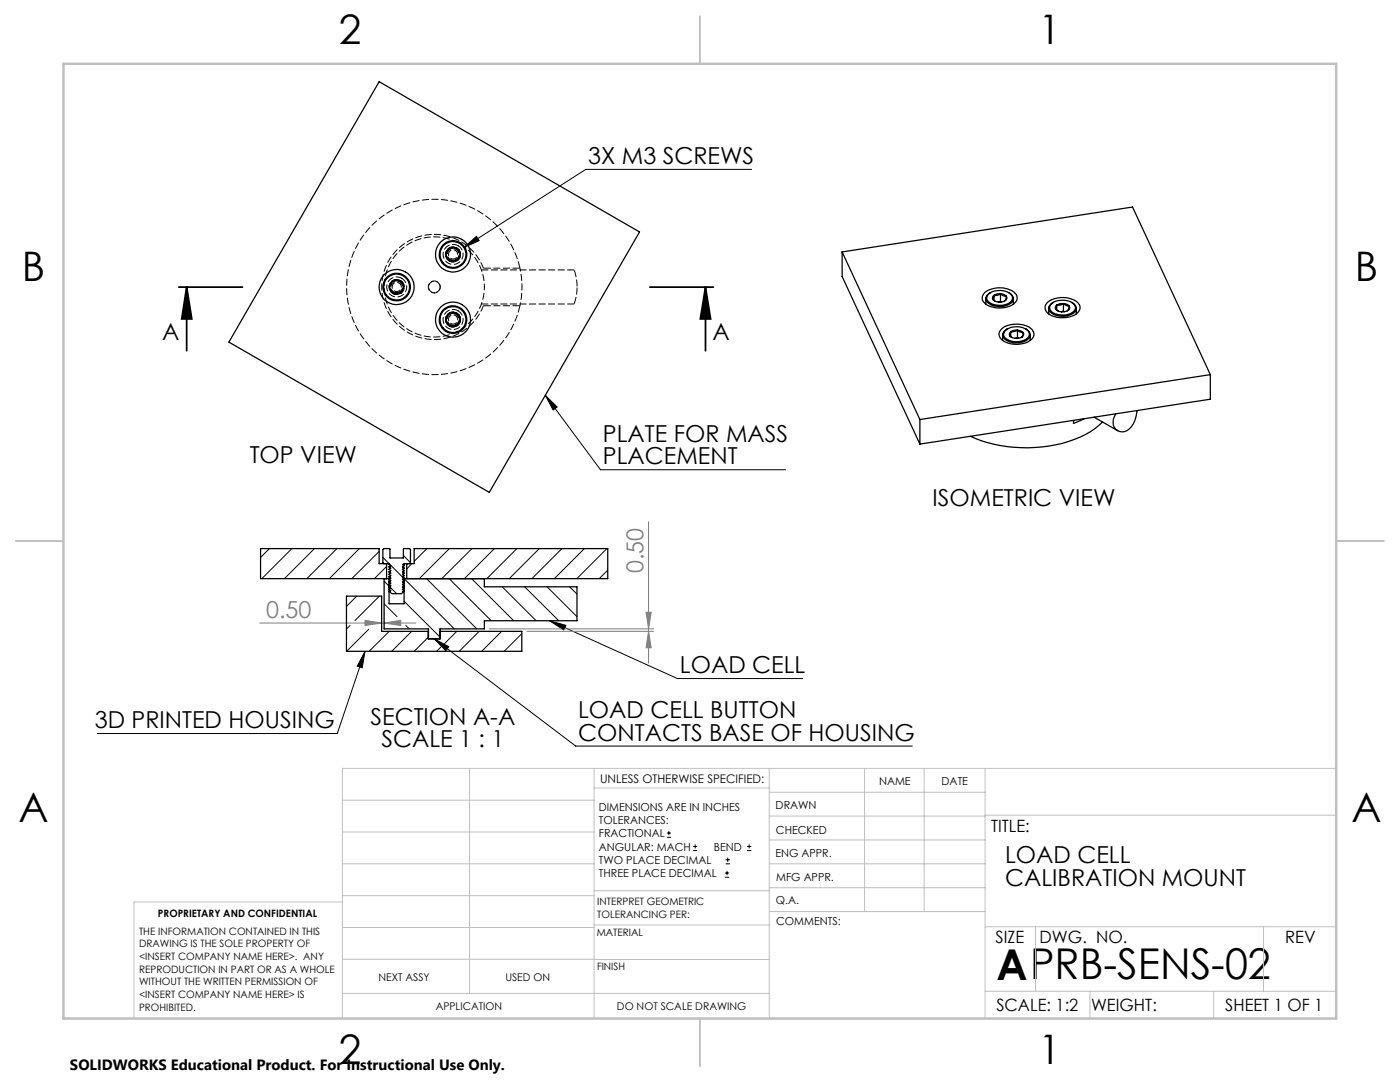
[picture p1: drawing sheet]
<svg xmlns="http://www.w3.org/2000/svg" width="279mm" height="216mm" viewBox="0 0 279 216" stroke-linecap="round" stroke-linejoin="round" font-family="sans-serif">
<g fill="none" stroke="#000" stroke-width=".2">
<path d="M150 33.8h-33.1l-24.3 15.6M92.6 49.4l2.5-2.2 .5 .8zM108.8 78.9l2.4 2.3-.8 .6zM108.8 78.9l11 14.8h37M72.8 130l-.5 3.2-1-.3zM72.8 130l-5.5 16.4h-47.9M86.6 127.5l3 1.5-.6 .9zM86.6 127.5l28.3 21.4h67.2M109.7 123.9l3.2 .9-.4 .9zM109.7 123.9l25.5 11.5h25M133.1 167.1h.8M133.1 166.2h.8"/>
<path d="M133.5 165.8v.9M138.3 169.7h.8M138.3 168.9h.8M138.7 168.5v.8M144.7 175h.8M144.7 174.2h.8M144.8 172.4h.9M144.8 171.6h.9M145.1 173.8v.8M145.2 171.1v.9M149.1 169.7h.8M149.1 168.9h.8"/>
<path d="M149.5 168.5v.8"/>
</g>
<path d="M35.7 57.3h12.7M37.3 57.3l1 6.3h-2zM37.3 57.3v12.7M129.7 57.3h12.7M140.8 57.3l1 6.3h-2zM140.8 57.3v12.7" fill="none" stroke="#000" stroke-width=".35"/>
<path d="M129.4 104.1v28.2M51.8 124.3h31.2M72.8 123.8l3.4 .5-3.4 .5zM76.7 124.3l3.3-.5v1zM97.6 125.5h32.9M105.2 126h25.3M128.9 122.2h1.1l-.6 3.3zM129.4 126l.6 3.3h-1.1z" fill="none" stroke="#808080" stroke-width=".2"/>
<g fill="none" stroke="#c0c0c0" stroke-width=".2">
<path d="M68.3 159.7h50.3M93.7 153.3v44.9M118.6 153.3v49.9M118.6 157.2h34.9M153.5 153.3v49.9M153.5 158.1h43.1M172.5 153.3v28.6M184.4 153.3v28.6M196.6 153.3v49.9M266.7 153.3h-198.4v49.9M68.3 178.7h50.3M68.3 172.4h50.3"/>
<path d="M68.3 166h50.3M68.3 180h-41.6v23.2M118.6 177.7h35M153.5 167.6h43.1M153.5 162.8h43.1M153.5 172.4h43.1M153.5 177.1h43.1M196.6 162.7h70.1M68.3 198.2h85.2M68.3 191.4l85.2 .1M68.3 185.1h50.3M118.6 184.6h35"/>
<path d="M153.6 181.9h43M196.6 197.8h70.1M196.6 184.9h70.1M206.7 184.9v12.9M217.5 197.8v5.4M242.2 197.8v5.4M252.2 184.9v12.9"/>
</g>
<path d="M139.7 3.2v9.5M3.1 107.9h9.6M266.7 107.9h9.5M139.7 203.2v9.6" fill="none" stroke="#c0c0c0" stroke-width=".25"/>
<path d="M12.7 12.7h254v190.5h-254z" fill="none" stroke="#c0c0c0" stroke-width=".5"/>
<g fill="#000">
<path d="M92.6 49.4l2.5-2.2 .5 .8zM108.8 78.9l2.4 2.3-.8 .6zM109.7 123.9l3.2 .9-.4 .9zM72.8 130l-.5 3.2-1-.3zM86.6 127.5l3 1.5-.6 .9z"/>
<path d="M140.8 57.3l1 6.3h-2zM37.3 57.3l1 6.3h-2z"/>
</g>
<g fill="#808080">
<path d="M76.7 124.3l3.3-.5v1zM72.8 123.8l3.4 .5-3.4 .5z"/>
<path d="M129.4 126l.6 3.3h-1.1zM128.9 122.2h1.1l-.6 3.3z"/>
</g>
<g fill="none" stroke="#000" stroke-width=".25">
<path d="M75.7 16.3l51.9 30-30 51.9-51.9-29.9zM77.7 57.5a1.32 1.32 0 0 0 .9 1.1M77.7 57.5l.9 1.1M78.3 56.1a1.49 1.49 0 0 0-.6 1.4M78.3 56.1l-.6 1.4M79.7 56l-1.4 .1M79.7 56a1.38 1.38 0 0 0-1.4 .1M79.7 56l.9 1.1M79.7 56a1.32 1.32 0 0 1 .9 1.1M80 58.4a1.46 1.46 0 0 1-1.4 .2M80 58.4l-1.4 .2M80.6 57.1l-.6 1.3"/>
<path d="M80.6 57.1a1.36 1.36 0 0 1-.6 1.3M89 51l.9 1.1M89 51a1.32 1.32 0 0 0 .9 1.1M89.5 49.6l-.5 1.4M89.5 49.6a1.49 1.49 0 0 0-.5 1.4M90.9 49.5l-1.4 .1M90.9 49.5a1.38 1.38 0 0 0-1.4 .1M90.9 49.5a1.32 1.32 0 0 1 .9 1.1M90.9 49.5l.9 1.1M91.3 51.9l-1.4 .2M91.3 51.9a1.46 1.46 0 0 1-1.4 .2M91.8 50.6a1.36 1.36 0 0 1-.5 1.3"/>
<path d="M91.8 50.6l-.5 1.3M168.1 50.3l57.9-9 15.5 33.5M168.1 50.3l15.5 33.4M168.1 50.3v4.9l15.5 33.4M196.5 58.4a5 5 0 0 1 6.2 .2 1.46 1.46 0 0 1-.8 2.3 5.1 5.1 0 0 1-5.4-.4 1.34 1.34 0 0 1 0-2.1zM196.7 59.6v1.1M197.3 58.7a3.6 3.6 0 0 1 4.7 .3 1.26 1.26 0 0 1-1 1.7 3.6 3.6 0 0 1-4-.8 .94 .94 0 0 1 .3-1.2zM197.7 58.4a1.26 1.26 0 0 0-.9 1.2 1.26 1.26 0 0 0 1 1.2 4 4 0 0 0 4.2-.5 1.19 1.19 0 0 0-.7-1.9M198.2 59.8a1.99 1.99 0 0 0 2.5 .1M198.2 59.8l.4 .3M198.4 58.9a.59 .59 0 0 0-.2 .9M198.4 58.9l-.2 .9"/>
<path d="M198.4 58.9v1M199.7 58.6l.7 .2 .4 .3M199.7 58.6l-.8 .1-.5 .2M199.7 58.6l.4 .4 .7 .1M199.7 58.6l-.6 .3h-.7M199.7 58.6v1.5M200.7 59.9l-.3 .2M200.8 59.1a.54 .54 0 0 1-.1 .8M200.8 59.1l-.1 .8M202.2 59.6v1.1M89 64a1.43 1.43 0 0 0 .9 1.1M89 64l.9 1.1"/>
<path d="M89.5 62.6a1.49 1.49 0 0 0-.5 1.4M89.5 62.6l-.5 1.4M90.9 62.4l-1.4 .2M90.9 62.4a1.38 1.38 0 0 0-1.4 .2M90.9 62.4l.9 1.2M90.9 62.4a1.44 1.44 0 0 1 .9 1.2M91.3 64.9l-1.4 .2M91.3 64.9a1.6 1.6 0 0 1-1.4 .2M91.8 63.6a1.36 1.36 0 0 1-.5 1.3M91.8 63.6l-.5 1.3M199.7 60.1l-.5 .2M199.7 60.1l.2 .2"/>
<path d="M199.9 65.7a4.9 4.9 0 0 1 6.1 .1 1.46 1.46 0 0 1-.8 2.4 5.1 5.1 0 0 1-5.4-.5 1.28 1.28 0 0 1 .1-2zM200.1 66.8v1.1M200.7 65.9a3.5 3.5 0 0 1 4.7 .4 1.25 1.25 0 0 1-1.1 1.6 3.5 3.5 0 0 1-3.9-.8 .99 .99 0 0 1 .3-1.2zM201 65.7a1.23 1.23 0 0 0-.9 1.2 1.23 1.23 0 0 0 1 1.2 4 4 0 0 0 4.3-.6 1.16 1.16 0 0 0-.7-1.8M201.5 67a2.06 2.06 0 0 0 2.5 .2M201.5 67l.5 .3M201.7 66.2a.58 .58 0 0 0-.2 .8M201.7 66.2l-.2 .8M201.7 66.2v1M203.1 65.9l.5 .1 .6 .4M203.1 65.9l-1 .1-.4 .2M203.1 65.9l.4 .3 .7 .2"/>
<path d="M203.1 65.9l-.6 .2-.8 .1M203.1 67.4l-.5 .1M203.1 67.4l.2 .1M203.1 65.9v1.5M204 67.2l-.2 .1M204.2 66.4a.58 .58 0 0 1-.2 .8M204.2 66.4l-.2 .8M205.6 66.8v1.1M209.1 60.3a5 5 0 0 1 6.1 .2 1.65 1.65 0 0 1-1.2 2.6 4.7 4.7 0 0 1-5.2-1 1.34 1.34 0 0 1 .3-1.8zM209.3 61.5v1.2M209.8 60.6a3.6 3.6 0 0 1 4.7 .4 1.26 1.26 0 0 1-1 1.6 3.9 3.9 0 0 1-3.7-.5 1.01 1.01 0 0 1 0-1.5zM210.2 60.3a1.24 1.24 0 0 0-.9 1.3 1.24 1.24 0 0 0 1 1.2 4 4 0 0 0 4.3-.6 1.19 1.19 0 0 0-.7-1.9"/>
<path d="M210.7 61.7a1.94 1.94 0 0 0 2.5 .2M210.7 61.7l.5 .4M210.9 60.9a.54 .54 0 0 0-.2 .8M210.9 60.9l-.2 .8M210.9 60.9v1M212.2 60.6l.7 .1 .5 .4M212.2 60.6h-.7l-.6 .3M212.2 60.6l.5 .3 .7 .2M212.2 60.6l-.6 .3h-.7M212.2 62.1l-.4 .1M212.2 62.1l.2 .1M212.2 60.6v1.5"/>
<path d="M213.2 61.9l-.2 .1M213.4 61.1a.59 .59 0 0 1-.2 .8M213.4 61.1l-.2 .8M214.8 61.5v1.2M241.5 74.8l-57.9 8.9M241.5 74.8v4.9l-57.9 8.9M183.6 83.7v4.9M216.4 83.5l-2.2 1v-.6M218.4 83.3l4.7 2.6M220 84.2a19.6 19.6 0 0 1-12 5 27.4 27.4 0 0 1-14.3-2.1M226.9 81.9a5.2 5.2 0 0 1-1.9 4 1.93 1.93 0 0 1-2.4-.3 1.93 1.93 0 0 1-.2-2.5l.3-.5M69.1 119h7.1v7h9.2v1.5h2.4v-1.5h16.3v4h-35z"/>
<path d="M76.6 112.5l-.2-.2v-2.7l.2-.1 1.2 .1v1.7h2.7v-1.7l1.2-.1 .2 .1v2.7l-.2 .2M76.7 115.5v10h8.8v2M77.2 112.5v3M77.6 117.2l.4 .1-.4 .3M77.6 117.7l.4 .1-.3 .3 .5 .4h1.9l.5-.6M77.6 113.6l.4-.2-.4-.3 .4-.2-.4-.3v-.1h-1.9v-3h-23.7v6h25.6v5h3v-5h40.7v-6h-38.6v3h-2.1v.1l-.2 .1 .2 .2-.3 .2 .3 .3-.3 .2M77.6 113.6l.4 .2-.4 .3 .4 .2-.4 .3 .4 .3-.4 .2 .4 .3-.4 .2M77.6 115.6l.4 .2-.4 .3M77.6 116.1l.4 .2-.4 .3M77.6 116.7l.4 .1-.4 .3M77.6 113.6h.1M80.3 113.6l.3 .2-.3 .3 .3 .2-.3 .3 .3 .2-.3 .3 .3 .2-.3 .3 .3 .2"/>
<path d="M80.3 113.6h.1M80.6 117.4l-.3 .2 .3 .2M80.6 116.9l-.3 .2 .3 .2M80.6 116.4l-.3 .2 .3 .2M80.6 115.9l-.3 .2 .3 .2M81.2 112.5v3M96.7 115.5v1.6h18.4v6.8h-18.4v1.6h-8.9v2"/>
<circle cx="79.2" cy="57.3" r="3.5"/>
<circle cx="79.2" cy="57.3" r="2.75"/>
<circle cx="79.2" cy="57.3" r="2.59"/>
<circle cx="90.4" cy="50.8" r="3.5"/>
<circle cx="90.4" cy="50.8" r="2.75"/>
<circle cx="90.4" cy="50.8" r="2.59"/>
<circle cx="90.4" cy="63.8" r="3.5"/>
<circle cx="90.4" cy="63.8" r="2.58"/>
<circle cx="90.4" cy="63.8" r="2.75"/>
</g>
<path d="M80.2 55.5a2 2 0 0 1 .1 3.4 2 2 0 0 1-3.1-1.4 2 2 0 0 1 2.6-2.1l.4 .1M91.4 49a2 2 0 0 1 .1 3.4 2 2 0 0 1-3.1-1.4 2 2 0 0 1 2.6-2.1l.4 .1M96.5 53.5a10.5 10.5 0 0 0-16.1-4.6 10.5 10.5 0 0 0 0 16.7 10.5 10.5 0 0 0 16.1-4.6M91.4 62a2 2 0 0 1 .1 3.4 2 2 0 0 1-3.1-1.4 2 2 0 0 1 2.6-2.1l.4 .1" fill="none" stroke="#000" stroke-width=".2" stroke-dasharray="1.3 .6" stroke-dashoffset=".1"/>
<path d="M96.5 53.5h7.3M96.5 61h7.3M114.6 60.6v.1a10 10 0 0 0 .6-3.4" fill="none" stroke="#000" stroke-width=".2" stroke-dasharray="1.3 .6" stroke-dashoffset="-.2"/>
<path d="M87.8 57.3a1.15 1.15 0 0 1-1.6 1 1.15 1.15 0 0 1-.3-1.9 1.15 1.15 0 0 1 1.9 .5v.4M103.8 53.5a17.5 17.5 0 0 0-26.9-10.7 17.5 17.5 0 0 0 0 28.9 17.5 17.5 0 0 0 26.9-10.7M115.2 57.3a10 10 0 0 0-.6-3.4" fill="none" stroke="#000" stroke-width=".2" stroke-dasharray="1.3 .6" stroke-dashoffset="-.1"/>
<path d="M80.4 56.3a1.5 1.5 0 0 1-.9 2.4 1.5 1.5 0 0 1-1.8-1.8 1.5 1.5 0 0 1 2.4-.8l.3 .2M86.7 58.5a1.2 1.2 0 0 0 1.1-1.7 1.2 1.2 0 0 0-2-.3 1.2 1.2 0 0 0 .6 1.9l.3 .1M91.6 49.8a1.5 1.5 0 0 1-.9 2.4 1.5 1.5 0 0 1-1.7-1.8 1.5 1.5 0 0 1 2.4-.8l.2 .2M96.7 57.3a10 10 0 0 1-14.8 8.8 10 10 0 0 1-.7-17.2 10 10 0 0 1 15.4 7.4l.1 1M91.6 62.8a1.5 1.5 0 0 1-.9 2.4 1.5 1.5 0 0 1-1.7-1.8 1.5 1.5 0 0 1 2.4-.8l.2 .2M103.8 61a17.5 17.5 0 0 0 0-7.5" fill="none" stroke="#000" stroke-width=".2" stroke-dasharray="1.3 .6" stroke-dashoffset=".7"/>
<path d="M77.7 57.1l.4-.8 .6-.4M80.3 57.8a1.21 1.21 0 0 1-1.4 .6M89 50.6l.3-.8 .6-.4M91.5 51.4a1.21 1.21 0 0 1-1.4 .5M89 63.6l.3-.8 .6-.4M91.5 64.3a1.21 1.21 0 0 1-1.4 .6" fill="none" stroke="#000" stroke-width=".2" stroke-dasharray="1.3 .6" stroke-dashoffset=".8"/>
<g fill="none" stroke="#000" stroke-width=".2" stroke-dasharray="1.3 .6">
<path d="M77.7 57.1v-.1M77.8 56.8l-.1 .3M78 58.1v.1M78 58.2l.2 .2M78.9 58.4h.1M79.3 55.9l.5 .2M88.9 50.6l.1-.1M89 50.3l-.1 .3M89.2 51.6v.1M89.2 51.7l.3 .2M90.2 51.9h.1M90.5 49.4l.6 .2"/>
<path d="M114.6 53.9h-18.5M88.9 63.6l.1-.1M89 63.3l-.1 .3M89.2 64.6v.1M89.2 64.7l.3 .2M90.2 64.9h.1M90.5 62.4l.6 .2M96.1 60.7h18.5"/>
</g>
<path d="M77.8 56.6a1.4 1.4 0 0 1 2.1-.5M78.2 57.9l.2 .6M80.4 56.8v.7M89.1 50.1a1.4 1.4 0 0 1 2-.5M89.4 51.4l.3 .6M91.6 50.3l.1 .7M89.1 63.1a1.4 1.4 0 0 1 2-.5M89.4 64.4l.3 .6M91.6 63.3l.1 .7" fill="none" stroke="#000" stroke-width=".2" stroke-dasharray="1.3 .6" stroke-dashoffset=".4"/>
<path d="M80.3 56.7a1.22 1.22 0 0 1-.5 1.6M91.6 50.2a1.22 1.22 0 0 1-.6 1.6M91.6 63.2a1.22 1.22 0 0 1-.6 1.6" fill="none" stroke="#000" stroke-width=".2" stroke-dasharray="1.3 .6" stroke-dashoffset=".9"/>
<path d="M77.7 57.1a1.5 1.5 0 0 0 1.9 1.6 1.5 1.5 0 0 0 .8-2.4 1.5 1.5 0 0 0-2.5 .2l-.2 .8M79.9 56.7a.92 .92 0 0 1-.5 1.5 .92 .92 0 0 1-1.1-1.1 .92 .92 0 0 1 1.4-.6l.2 .2M88.9 50.6a1.5 1.5 0 0 0 1.9 1.6 1.5 1.5 0 0 0 .8-2.4 1.5 1.5 0 0 0-2.5 .2l-.1 .8M91.2 50.2a.92 .92 0 0 1-.6 1.5 .92 .92 0 0 1-1.1-1.1 .92 .92 0 0 1 1.4-.6l.3 .2M88.9 63.6a1.5 1.5 0 0 0 1.9 1.6 1.5 1.5 0 0 0 .8-2.4 1.5 1.5 0 0 0-2.5 .2l-.1 .8M91.2 63.2a.92 .92 0 0 1-.6 1.4 .92 .92 0 0 1-1.1-1 .92 .92 0 0 1 1.4-.6l.3 .2" fill="none" stroke="#000" stroke-width=".2" stroke-dasharray="1.3 .6" stroke-dashoffset=".6"/>
<path d="M78.9 58.4l-.9-.2M79.8 58.3l-.9 .1M90.1 51.9l-.9-.2M91 51.8l-.9 .1M90.1 64.9l-.9-.2M91 64.8l-.9 .1" fill="none" stroke="#000" stroke-width=".2" stroke-dasharray="1.3 .6" stroke-dashoffset=".5"/>
<path d="M79.6 58.3a1.17 1.17 0 0 0 .4-1.8 1.17 1.17 0 0 0-1.9 .2 1.17 1.17 0 0 0 .8 1.7M90.9 51.8a1.17 1.17 0 0 0 .4-1.8 1.17 1.17 0 0 0-1.9 .2 1.17 1.17 0 0 0 .7 1.7M90.9 64.8a1.17 1.17 0 0 0 .4-1.8 1.17 1.17 0 0 0-1.9 .2 1.17 1.17 0 0 0 .7 1.7" fill="none" stroke="#000" stroke-width=".2" stroke-dasharray="1.3 .6" stroke-dashoffset=".2"/>
<g fill="none" stroke="#000" stroke-width=".2">
<path d="M53.8 109.5l-1.8 1.7M58.2 109.5l-6 6M62.8 109.5l-6 6M67.2 109.5l-6 6M71.2 119l-2.1 2M71.7 109.5l-6 6M75.7 110l-5.5 5.5M75.7 119l-4.9 4.8M76.4 111.2l14.3 14.3M76.7 116l.9 1M77.2 113l-2.5 2.5M77.7 117.1l1.5 1.4"/>
<path d="M80.5 110.8l1.4 1.5M80.6 120l7.2 7.1M82.2 112.5l-1 1M85.1 115.5l10 10M85.2 109.5l-2.5 2.5M89.6 115.5l8.4 8.4M89.7 109.5l-6 6M94.1 115.5l8.4 8.4M94.2 109.5l-6 6M98.7 109.5l-6 6M100.2 117.1l6.8 6.8M103.2 109.5l-6 6"/>
<path d="M104.7 117.1l6.8 6.8M107.6 109.5l-6 6M109.2 117.1l5.9 5.9M112.1 109.5l-5.9 6M113.7 117.1l1.4 1.4M116.6 109.5l-6 6M121.1 109.5l-6 6M121.3 113.8l-1.7 1.7M69.9 124.8l-.8 .7M73.6 125.6l-4.4 4.4M76.2 123h-.1M76.7 120.5l2.5 2.5"/>
<path d="M77.7 126l-4 4M81 124.8l.7 .7M82.2 126l-4 4M85.4 127.2l-2.7 2.8M88 129.1l-.9 .9M91.2 126l-2.5 2.4M95.6 126l-3.9 4M100.1 126l-4 4M104.1 126.4l-3.5 3.6"/>
</g>
<text font-size="8.5" x="198.9" y="195.5">APRB-SENS-02</text>
<g font-size="8.1">
<text x="67.6" y="8.9">2</text>
<text x="207.3" y="8.9">1</text>
<text x="4.4" y="56.2">B</text>
<text x="270.4" y="56.2">B</text>
<text x="3.7" y="164.1">A</text>
<text x="269.7" y="164.1">A</text>
<text x="67.6" y="212.4">2</text>
<text x="207.3" y="212.4">1</text>
</g>
<g font-size="4.7">
<text x="117.4" y="32.8">3X M3 SCREWS</text>
<text x="32.4" y="67.9">A</text>
<text x="142.2" y="67.9">A</text>
<text x="120.3" y="88.2">PLATE FOR MASS</text>
<text x="49.8" y="92.4">TOP VIEW</text>
<text x="120.3" y="92.7">PLACEMENT</text>
<text x="186.1" y="101.1">ISOMETRIC VIEW</text>
<text x="135.7" y="134.4">LOAD CELL</text>
<text x="115.4" y="143.3">LOAD CELL BUTTON</text>
<text x="18.9" y="145.3">3D PRINTED HOUSING</text>
<text x="73.9" y="144.6">SECTION A-A</text>
<text x="76.1" y="149.1">SCALE 1 : 1</text>
<text x="115.4" y="147.8">CONTACTS BASE OF HOUSING</text>
<text x="200.6" y="172.2">LOAD CELL</text>
<text x="200.6" y="176.8">CALIBRATION MOUNT</text>
</g>
<g font-size="4.7" fill="#808080">
<text x="128.5" y="114.4" transform="rotate(-90 128.5 114.4)">0.50</text>
<text x="53.1" y="123.3">0.50</text>
</g>
<g font-size="3.4">
<text x="197.8" y="166">TITLE:</text>
<text x="198.7" y="188.1">SIZE</text>
<text x="207.5" y="188.1">DWG. NO.</text>
<text x="256.5" y="188.2">REV</text>
<text x="198.8" y="201.7">SCALE: 1:2</text>
<text x="217.7" y="201.8">WEIGHT:</text>
<text x="244.5" y="201.7">SHEET 1 OF 1</text>
</g>
<text font-size="3" x="14" y="213.5">SOLIDWORKS Educational Product. For Instructional Use Only.</text>
<text font-size="2.4" x="119.8" y="156.2">UNLESS OTHERWISE SPECIFIED:</text>
<g font-size="2.2">
<text x="119.5" y="161.8">DIMENSIONS ARE IN INCHES</text>
<text x="154.8" y="161.4">DRAWN</text>
<text x="175.4" y="156.6">NAME</text>
<text x="187.9" y="156.7">DATE</text>
<text x="119.5" y="164.4">TOLERANCES:</text>
<text x="119.5" y="167.1">FRACTIONAL</text>
<text x="154.9" y="166.3">CHECKED</text>
<text x="119.5" y="169.7">ANGULAR: MACH</text>
<text x="119.5" y="172.4">TWO PLACE DECIMAL</text>
<text x="142.5" y="169.7">BEND</text>
<text x="154.8" y="171">ENG APPR.</text>
<text x="119.5" y="175">THREE PLACE DECIMAL</text>
<text x="154.9" y="175.7">MFG APPR.</text>
<text x="154.9" y="180.4">Q.A.</text>
<text x="154.9" y="184.6">COMMENTS:</text>
</g>
<g font-size="2.1">
<text x="75.5" y="195.7">NEXT ASSY</text>
<text x="100.9" y="195.7">USED ON</text>
<text x="86.9" y="201.5">APPLICATION</text>
<text x="123.1" y="201.6">DO NOT SCALE DRAWING</text>
</g>
<g font-size="2">
<text x="31.5" y="182.9">PROPRIETARY AND CONFIDENTIAL</text>
<text x="119.2" y="180.6">INTERPRET GEOMETRIC</text>
<text x="119.2" y="183.1">TOLERANCING PER:</text>
<text x="27.8" y="186.5">THE INFORMATION CONTAINED IN THIS</text>
<text x="27.8" y="189">DRAWING IS THE SOLE PROPERTY OF</text>
<text x="27.8" y="191.6">&lt;INSERT COMPANY NAME HERE&gt;. ANY</text>
<text x="119.1" y="186.7">MATERIAL</text>
<text x="27.8" y="194.1">REPRODUCTION IN PART OR AS A WHOLE</text>
<text x="27.8" y="196.6">WITHOUT THE WRITTEN PERMISSION OF</text>
<text x="119.1" y="193.5">FINISH</text>
<text x="27.8" y="199.1">&lt;INSERT COMPANY NAME HERE&gt; IS</text>
<text x="27.8" y="201.7">PROHIBITED.</text>
</g>
</svg>
